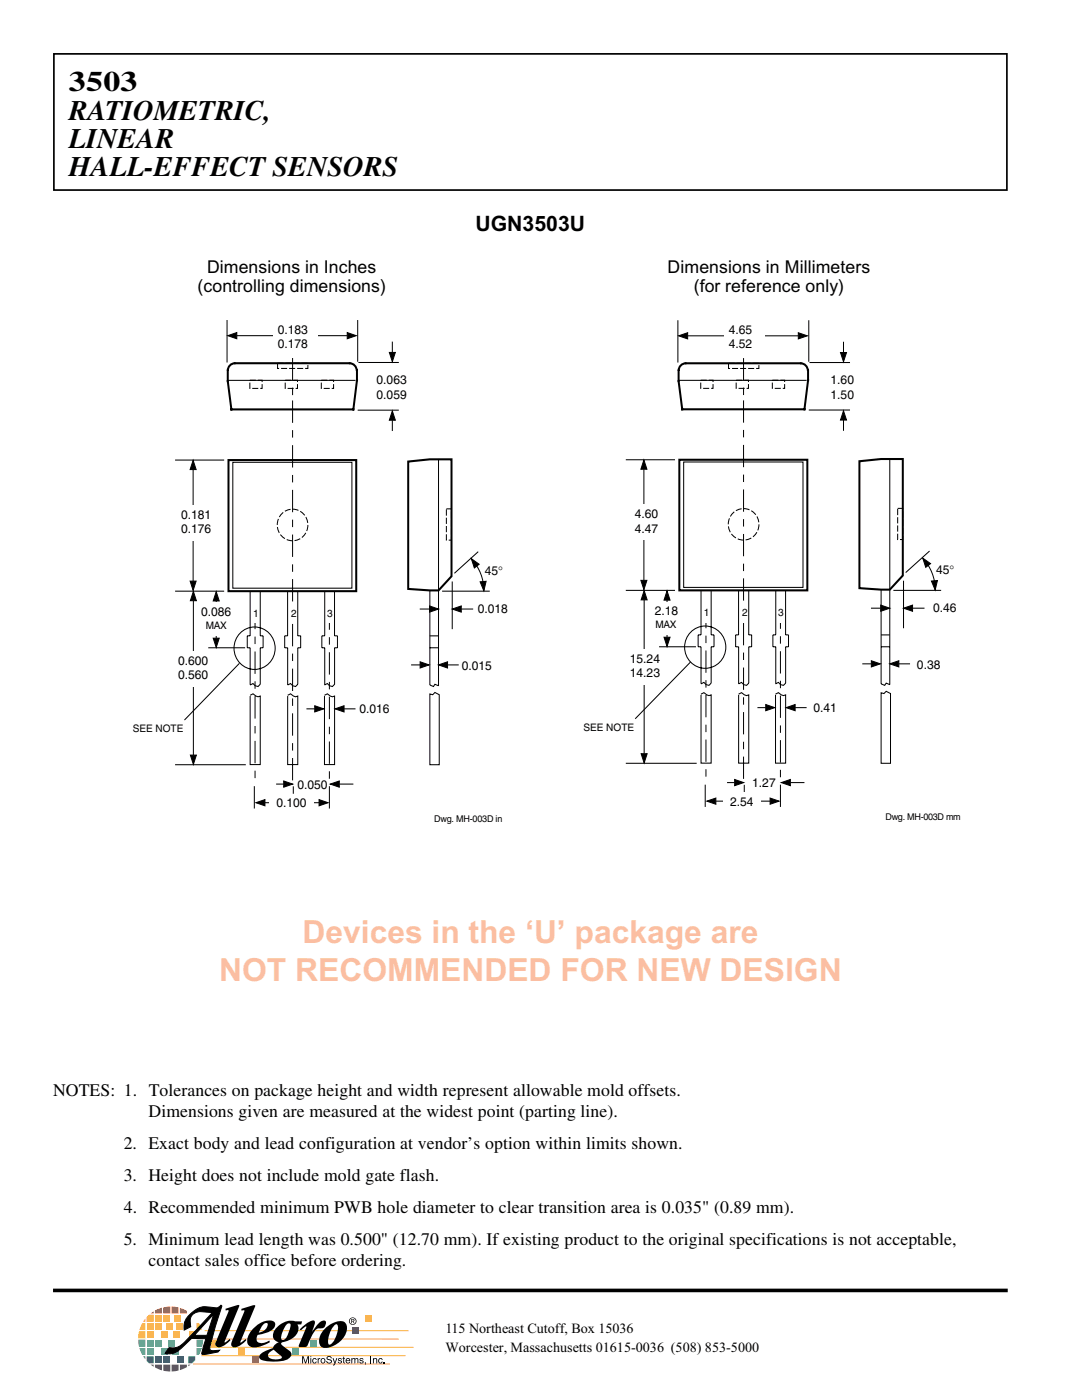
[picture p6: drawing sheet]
<svg xmlns="http://www.w3.org/2000/svg" width="216mm" height="279mm" viewBox="0 0 216 279" stroke-linecap="round" stroke-linejoin="round" font-family="sans-serif">
<path d="M10.8 10.8h190.1v27.1h-190.1z" fill="none" stroke="#000" stroke-width=".34"/>
<path d="M10.6 257.5h190.5" fill="none" stroke="#000" stroke-width=".72" stroke-linecap="butt"/>
<path d="M38.5 272.2h39.3M40.2 270.6h40.7M40.8 268.9h41.7" fill="none" stroke="#fab23e" stroke-width=".2"/>
<path d="M37.6 272.3h.4l-.4 .4z" fill="#633387"/>
<path d="M29 263.2v.6h-.4z" fill="#ed6a38"/>
<path d="M28.4 264h.6v1.4h-1.2z" fill="#fab23e"/>
<path d="M27.7 265.7h1.3v1.4h-1.4z" fill="#fff200"/>
<path d="M27.6 267.4h1.4v1.4h-1.3z" fill="#50b658"/>
<path d="M27.8 269h1.2v1.4h-.6z" fill="#00a4c8"/>
<path d="M28.6 270.7h.4v.6z" fill="#007ac1"/>
<path d="M30.1 262.1l.6-.4v.4z" fill="#e30055"/>
<path d="M29.3 262.9l.4-.5h1v1.4h-1.4z" fill="#ed6a38"/>
<path d="M29.3 264h1.4v1.4h-1.4z" fill="#fab23e"/>
<path d="M29.3 265.7h1.4v1.4h-1.4z" fill="#fff200"/>
<path d="M29.3 267.4h1.4v1.4h-1.4z" fill="#50b658"/>
<path d="M29.3 269h1.4v1.4h-1.4z" fill="#00a4c8"/>
<path d="M29.3 270.7h1.4v1.4h-1l-.4-.5z" fill="#007ac1"/>
<path d="M30 272.3h.7v.5z" fill="#633387"/>
<path d="M30.9 261.6l1.4-.6v1.1h-1.4z" fill="#e30055"/>
<path d="M30.9 262.4h1.4v1.4h-1.4z" fill="#ed6a38"/>
<path d="M30.9 264h1.4v1.4h-1.4z" fill="#fab23e"/>
<path d="M32.1 265.7h1.4v1.4h-1.4z" fill="#fff200"/>
<path d="M30.9 267.4h1.4v1.4h-1.4z" fill="#50b658"/>
<path d="M32.1 269h1.4v1.4h-1.4z" fill="#00a4c8"/>
<path d="M30.9 270.7h1.4v1.4h-1.4z" fill="#007ac1"/>
<path d="M30.9 272.3h1.4v1.2l-1.4-.6z" fill="#633387"/>
<path d="M32.6 260.9l1.4-.1v1.3h-1.4z" fill="#e30055"/>
<path d="M32.6 262.4h1.4v1.4h-1.4z" fill="#ed6a38"/>
<path d="M33 264h1.4v1.4h-1.4z" fill="#fab23e"/>
<path d="M34.6 265.7h1.4v1.4h-1.4z" fill="#fff200"/>
<path d="M33.5 267.4h1.4v1.4h-1.4z" fill="#50b658"/>
<path d="M34.3 269h1.4v1.4h-1.4z" fill="#00a4c8"/>
<path d="M32.6 270.7h1.4v1.4h-1.4z" fill="#007ac1"/>
<path d="M32.6 272.3h1.4v1.4l-1.4-.2z" fill="#633387"/>
<path d="M34.2 260.8l1.4 .2v1.1h-1.4z" fill="#e30055"/>
<path d="M34.8 262.4h1.4v1.4h-1.4z" fill="#ed6a38"/>
<path d="M37.7 265.7h1.4v1.4h-1.4z" fill="#fff200"/>
<path d="M35.3 270.7h1.4v1.4h-1.4z" fill="#007ac1"/>
<g fill="#633387">
<path d="M34.2 272.3h1.4v1.2l-1.4 .2z"/>
<path d="M35.9 272.3h1.4v.5l-1.4 .6z"/>
</g>
<path d="M35.1 264h1.4v1.4h-1.4z" fill="#fab23e"/>
<path d="M37.6 270.7h1.4a1.34 1.34 0 0 1-.7 1.4h-.7z" fill="#007ac1"/>
<path d="M39.2 264h.5l.6 1.4h-1.1z" fill="#fab23e"/>
<path d="M39.2 267.4h1.3l-.2 1.4h-1.1z" fill="#50b658"/>
<path d="M39.2 269h1.1l-.6 1.4h-.5z" fill="#00a4c8"/>
<path d="M35.9 261l1.4 .6v.5h-1.4z" fill="#e30055"/>
<path d="M42 267.4h1.4v1.4h-1.4z" fill="#fff200"/>
<path d="M50.3 270.7h1.4v1.4h-1.4z" fill="#e30055"/>
<path d="M58.3 269h1.4v1.4h-1.4z" fill="#50b658"/>
<path d="M61.9 267.3h1.4v1.4h-1.4z" fill="#00a4c8"/>
<path d="M72.8 262.4h1.4v1.4h-1.4z" fill="#ed6a38"/>
<path d="M47.5 269h1.4v1.4h-1.4z" fill="#fab23e"/>
<g fill="#000">
<path d="M45 261.2l2.4-.7h.3l.1 .1-3 7.3 .3-.1 .7-.6 .2 .3-1.2 1a1.16 1.16 0 0 1-1.8 0v-.5l2.6-6.2v-.3h-.6zM48.2 261.2l2.4-.7 .3 .1-2.9 7.3h.2l.8-.7 .2 .3-1.5 1.1a1.13 1.13 0 0 1-1.5 0v-.8l2.5-6v-.3l-.5 .1zM50.6 265.1a3.8 3.8 0 0 1 4-1.4 1.08 1.08 0 0 1-.4 1.8l-1.1 .5-1.7 .4 .2-.5a1.7 1.7 0 0 0 1.7-1.8 1.39 1.39 0 0 0-1.4 1.1 3.6 3.6 0 0 0-.7 2.4 1.71 1.71 0 0 0 2.4 0l.2-.1v.3a5.9 5.9 0 0 1-3.4 1.1 1.37 1.37 0 0 1-.9-2.1l.4-.8zM55.1 265l.8-.7 1-.5 .4-.1 .1 .5a4.5 4.5 0 0 0-1.3 3l.1 .2a.88 .88 0 0 0 1.1-.9l.7-2-.1-.3h-.5l-.1-.5 .8-.1 2.2 .1-.2 .6h-.7a2.11 2.11 0 0 1-1.1 2.8l-.9 .5-1.2 .4a.54 .54 0 0 0 .4 .7l1.5 1.3a1.55 1.55 0 0 1-1.7 1.6 8.6 8.6 0 0 1-4.5-.3l-.1-.2a1.34 1.34 0 0 1 1.2-1.5l1.5-.6 .1 .4-.3 .1a1.1 1.1 0 0 0-.8 1.3 2.25 2.25 0 0 0 2.7 .2 .97 .97 0 0 0-.7-.8l-.3-.3a.92 .92 0 0 1-.4-1.5l.8-.5a1.45 1.45 0 0 1-.8-2.5zM59.8 265.3a4.3 4.3 0 0 1 2.9-1.7l.1 .5-.6 1.7a4.8 4.8 0 0 1 2.4-2.3l.3 .1a1.07 1.07 0 0 1-.2 1.2 1.07 1.07 0 0 1-1.2 .3 3.5 3.5 0 0 0-1.6 2.2l-.2 .4a1.34 1.34 0 0 1-2.1 1l1.5-3.9-.2-.1-.9 .8zM60.3 270.7h.3l.4 1.2 .4-1.2h.3v1.4h-.2v-1.2l-.4 1.2h-.2l-.4-1.2v1.2h-.2zM62.5 271.1h.5l.2 .3-.3-.2a.35 .35 0 0 0-.4 .4 .35 .35 0 0 0 .4 .3l.3-.2-.1 .2a.44 .44 0 0 1-.7 0v-.6zM63.4 271h.2v.2l.3-.2v.2l-.3 .1v.8h-.2zM65.4 270.7h.6l.2 .4-.5-.3-.4 .2 .8 .4a.53 .53 0 0 1-.2 .7 .53 .53 0 0 1-.8-.3v-.2h.2a.37 .37 0 0 0 .4 .4 .37 .37 0 0 0 .3-.4l-.8-.3v-.5zM66.4 271h.2l.2 .9 .3-.9h.2l-.3 .8a.63 .63 0 0 1-.5 .7l-.1-.2h.3v-.2zM64.8 265.2l.9-.8 1.3-.6v.5a4.2 4.2 0 0 0-1.4 4 1.76 1.76 0 0 0 1.4-1.4l.4-1.2a.94 .94 0 0 0-.4-1.4v-.5a1.51 1.51 0 0 1 2.2 .9 4.4 4.4 0 0 1-4.8 4.2 1.68 1.68 0 0 1-.6-2.2zM67.5 271.2l.3-.2 .4 .2-.2 .1-.2-.1-.2 .1 .6 .4-.2 .4h-.5l-.1-.2v-.1l.4 .2 .3-.2-.6-.3z"/>
<path d="M68.5 270.8h.2v.2h.1v.2h-.1v.7l.1 .2-.3-.1v-.8h-.2zM70.1 271h.2v.2l.3-.2 .3 .2 .4-.2 .2 .4v.7h-.2v-.7l-.2-.2-.2 .1v.8h-.2v-.7l-.1-.2-.3 .1v.8h-.2zM71.8 271.2l.3-.2 .4 .2-.1 .1-.3-.1-.2 .1 .6 .4-.1 .4h-.5l-.2-.2v-.1l.4 .2 .3-.2-.6-.3zM72.8 271.9h.2v.4l-.2 .1 .1-.3zM73.9 270.7h.2v1.4h-.2zM74.4 271h.2v.2a.39 .39 0 0 1 .6 0l.1 .9h-.2v-.8l-.2-.1-.3 .1v.8h-.2zM75.7 271.1h.5l.1 .3-.2-.2a.35 .35 0 0 0-.5 .4 .35 .35 0 0 0 .5 .3l.2-.2v.2a.44 .44 0 0 1-.8 0v-.6zM76.6 271.9h.2v.2h-.2z"/>
<path d="M61.9 271v1.1h.2v-1.1zM61.9 270.7v.2h.2v-.2z"/>
<path d="M64 271.6a.52 .52 0 0 0 1 0 .52 .52 0 0 0-1 0zM64.3 271.2a.35 .35 0 0 1 .5 .4 .35 .35 0 0 1-.5 .3l-.2-.3z"/>
<path d="M69.2 271.1a.54 .54 0 0 0-.2 .7 .54 .54 0 0 0 .7 .2l.2-.2-.5 .2-.3-.4h.8v-.3l-.2-.2zM69.3 271.2h.3l.1 .3h-.6z"/>
</g>
<path d="M40.8 265.6h40.7M41 267.2h38.6" fill="none" stroke="#fab23e" stroke-width=".2"/>
<path d="M42.6 262.3l-1.3 4.2h-2.5zM37.6 262.6a3.2 3.2 0 0 0-.8 2.9l1.3-.7a2.15 2.15 0 0 1 1.5-3l2.8 .2-5.6 5.9-1.1 .8a3 3 0 0 1-2 .2l-.7 1.2a3.2 3.2 0 0 0 3.2-1.1l2-1.9 2.9 .1-.8 3 .5 .1 2.7-.5 .3-.3h-1.6l-.3-.3 1.1-4.5 1.3-4.1-.2-.1-.9 .5-1.3-.1a4.3 4.3 0 0 0-4.3 1.7z" fill-rule="evenodd" fill="#000"/>
<path d="M37.6 262.6a4.6 4.6 0 0 1 4.3-1.7l1.3 .1 .9-.5 .2 .1-1.3 4.1-1.1 4.5 .3 .3h1.6l-.3 .3-2.7 .5-.5-.1 .8-3-2.9-.1-2 1.9a3.2 3.2 0 0 1-3.2 1.1l.7-1.2a3 3 0 0 0 3.1-1l5.6-5.9-2.4-.2a1.96 1.96 0 0 0-2 2.6l.1 .4-1.3 .7a3.2 3.2 0 0 1 .8-2.9zM42.6 262.3l-1.3 4.2h-2.5z" fill="none" stroke="#000" stroke-width=".2"/>
<path d="M70.3 264.9h1.4v1.4h-1.4z" fill="#633387"/>
<path d="M69.6 263.7a.75 .75 0 0 0 1.5 0 .75 .75 0 0 0-1.5 0zM69.8 263.7a.61 .61 0 0 1 1.2 0 .61 .61 0 0 1-1.2 0zM70.1 263.2v.9h.1v-.4l.5 .4-.2-.4h.2v-.4zM70.2 263.3l.3 .1v.2h-.3z" fill-rule="evenodd" fill="#000"/>
<path d="M45.4 75.9l.8 6M45.4 73.8v2.5M46.7 72.5h23.3M47 72.5a1.46 1.46 0 0 0-1.6 1.5M69.6 72.5h.1a1.46 1.46 0 0 1 1.5 1.5M71.2 73.8v2.3M71.3 75.7l-.8 6.2M45.6 91.8h25.5v26.2h-25.5zM45.9 81.7h24.8M81.5 92.1l4.3-.4h4.3v23.3l-2.6 2.8-6-.3z" fill="none" stroke="#000" stroke-width=".41"/>
<g fill="none" stroke="#000" stroke-width=".2" stroke-dasharray="1.2 .4" stroke-linecap="butt">
<path d="M49.9 75.9h2.4v1.6h-2.4zM55.4 72.5h6v1h-6zM56.9 75.9h2.5v1.6h-2.5zM64.1 75.9h2.5v1.6h-2.5zM89.1 101.6h1v6.2h-1z"/>
<circle cx="58.3" cy="104.8" r="3.1"/>
</g>
<g fill="none" stroke="#000" stroke-width=".2">
<path d="M45.3 63.9v8.4M45.4 75.9h25.5M47.2 67h22.1M58.4 79.9v4.5M71.4 63.9v8.3M71.5 72.3h8.1M78.3 68.2v2.1M34.9 91.8h9.8M38.5 93.7v22.3M58.4 85.8v1.5M58.4 88.8v4.5M58.4 94.8v1.5"/>
<path d="M58.4 97.8v4.4M71.4 81.9h8.2M78.3 83.9v2.1M87.5 91.6v45.3l-.7-.3-.3 .4-.7-.3v-18.9M34.9 118h9.8M38.6 119.9v30.8M43.1 119.9v7.5M58.4 103.7v1.5M58.4 106.7v4.4M58.4 112.6v1.5M58.4 115.6v4.4M90.2 116v9.6"/>
<path d="M41.6 129.3h7.3M49.9 138.8l.6-.3 1 .6 .4-.2v13.7h-2v-13.7M50.9 121.1v4.5M50.9 127v1.5M50.9 130v4.5M50.9 136v1.5M50.9 138.9v4.5M57.4 138.8l.6-.3 1 .6 .4-.2v13.7h-2v-13.7M58.4 121.5v1.5M58.4 124.5v4.5M58.4 130.4v1.5M58.4 133.4v4.5"/>
<path d="M58.4 139.4v1.5M64.7 138.8l.6-.3 1 .6 .5-.2v13.7h-2.1v-13.7M65.7 121.2v4.5M65.7 127.2v1.5M65.7 130.2v4.4M65.7 136.1v1.5M65.7 139.1v4.4M82 132.7h1.8M83.8 121.5h1.9M85.8 129.3h1.7M85.8 138.5l.5 .1 .5-.4 .8 .4v14h-1.8zM89.3 132.7h2.2"/>
<path d="M92 121.5h2.4M34.9 152.6h14.1M50.9 144.9v1.5M50.9 147.9v4.4M50.9 153.8v1.5M55.1 156.5h1.5M58.4 142.4v4.4M58.4 148.3v1.5M58.4 151.3v4.4M61.1 141.5h1.7M65.7 145v1.5M65.7 148v4.4"/>
<path d="M65.7 153.9v1.5M65.7 156.9v4.5M67.7 156.5h2.8M68.7 141.5h2.2"/>
</g>
<g fill="#000" stroke="#000" stroke-width=".2">
<path d="M45.4 67l1.8-.6v1.2zM69.3 66.4l1.8 .6-1.8 .6zM77.7 70.3h1.2l-.6 1.9zM38.5 91.9l.6 1.8h-1.2zM78.3 82l.6 1.9h-1.2zM37.9 116h1.2l-.6 1.8zM38.6 118l.6 1.9h-1.2zM43.1 118.1l.6 1.8h-1.2zM42.5 127.4h1.2l-.6 1.8zM83.8 132.1l1.8 .6-1.8 .6zM87.5 132.7l1.8-.6v1.2zM85.7 120.9l1.8 .6-1.8 .7z"/>
<path d="M90.2 121.5l1.8-.6v1.3zM38 150.7h1.2l-.6 1.9zM56.6 155.9l1.8 .6-1.8 .6zM62.8 140.8l1.8 .7-1.8 .6zM65.9 156.5l1.8-.6v1.2zM66.9 141.5l1.8-.7v1.3z"/>
</g>
<g fill="#fff">
<path d="M49.2 120.7h3.8v3.7h-3.8z" fill-rule="evenodd"/>
<path d="M56.8 120.7h3.8v3.7h-3.8z" fill-rule="evenodd"/>
<path d="M64.1 120.7h3.8v3.7h-3.8z" fill-rule="evenodd"/>
</g>
<path d="M46.5 92.3h23.7v25.1h-23.7zM50.7 156.9v4.5M58.5 156.9v1.5M52.9 160.2h10.8" fill="none" stroke="#000" stroke-width=".2"/>
<path d="M51.1 160.2l1.8-.6v1.2zM63.7 159.6l1.8 .6-1.8 .6z" fill="#000" stroke="#000" stroke-width=".2"/>
<path d="M53.8 158.4h8.9v4.2h-8.9z" fill-rule="evenodd" fill="#fff"/>
<path d="M58.4 71.5v4.4M58.4 77.4v1.5M88.2 118h9.5M94.1 111.6a9.1 9.1 0 0 1 2.4 6.2M94.9 112.7l.2 .3M95.4 110.1l-4.7 4.3M96.4 116.1h.1" fill="none" stroke="#000" stroke-width=".2"/>
<path d="M94.1 111.5l1.5 1.1-.9 .8zM95.8 116.1l1.2-.1-.5 1.9z" fill="#000" stroke="#000" stroke-width=".2"/>
<g fill="#fff">
<path d="M54.6 63.9h8.9v7h-8.9z" fill-rule="evenodd"/>
<path d="M34.8 100.8h8.8v7.1h-8.8z" fill-rule="evenodd"/>
<path d="M34.2 130h8.8v7h-8.8z" fill-rule="evenodd"/>
<path d="M38.8 120.3h8.8v6.6h-8.8z" fill-rule="evenodd"/>
</g>
<g fill="none" stroke="#000" stroke-width=".2">
<path d="M135.3 63.9v8.5M135.4 75.9h25.6M137.2 67h22.1M148.4 79.9v4.4M161.4 63.9v8.3M161.5 72.4h8.1M168.3 68.2v2.2M124.9 91.8h9.8M128.5 93.6v22.2M148.4 85.8v1.5M148.4 88.8v4.4M148.4 94.7v1.5"/>
<path d="M148.4 97.7v4.4M161.4 81.8h8.2M168.3 83.8v2.2M177.5 91.5v45.1l-.7-.3-.3 .5-.7-.3v-18.8M49.9 118v8.9h-.6v2.4h.6v7.4M51.9 118v8.9h.6v2.4M57.4 118v8.9M59.4 118v8.9h.6M64.8 118v8.9M66.8 118l-.1 8.9h.6v2.4h-.5v7.3l-.5 .4-.5-.1-.5-.5-.6 .3M124.9 117.8h9.8M128.5 119.7v30.7"/>
<path d="M133.1 119.8v7.4M148.4 103.6v1.5M148.4 106.6v4.4M148.4 112.5v1.5M148.4 115.4v4.5M180.3 115.9v9.5M47.8 132.4l-11 11.3M48.2 126.1a4.2 4.2 0 0 1 6.4 1.6 4.2 4.2 0 0 1-3.1 5.8 4.2 4.2 0 0 1-4.5-2.4 4.2 4.2 0 0 1 1.2-5zM52.5 129.3h-.6v7.3l-.4 .4-.6-.1-.4-.5-.6 .3M57.4 126.9h-.6v2.4h.6M57.4 129.3v7.4M60 126.9v2.4h-.6v7.3l-.4 .4-.6-.1-.4-.5-.6 .3"/>
<path d="M64.2 126.9v2.4h.6v7.3M64.2 126.9h.6M85.8 126.9h1.7M131.5 129.1h7.4M139.9 138.5l.6-.3 1 .6 .4-.1v13.6h-2v-13.6M140.9 120.9v4.5M140.9 126.9v1.4M140.9 129.8v4.5M140.9 135.7v1.5M140.9 138.7v4.4M147.4 138.5l.6-.3 1 .6 .4-.1v13.6h-2v-13.6M148.4 121.4v1.5"/>
<path d="M148.4 124.3v4.5M148.4 130.2v1.5M148.4 133.2v4.5M148.4 139.2v1.4M154.7 138.5l.6-.3 1 .6 .5-.1v13.6h-2.1v-13.6M155.7 121.1v4.4M155.7 127v1.5M155.7 130v4.4M155.7 135.9v1.4M155.7 138.8v4.5M172.1 132.5h1.8M173.8 121.4h1.9"/>
<path d="M175.8 129.1h1.7M175.8 138.3l.6 .1 .4-.4 .9 .4v13.9h-1.9zM179.4 132.5h2.2M182.1 121.4h2.4M124.9 152.3h14.1M140.9 144.6v1.5M140.9 147.6v4.4M140.9 153.5v1.5M145.1 156.2h1.5M148.4 142.1v4.5M148.4 148v1.5M148.4 151v4.4"/>
<path d="M151.1 141.2h1.7M155.7 144.8v1.5M155.7 147.7v4.5M155.7 153.6v1.5M155.7 156.6v4.4M157.7 156.2h2.8M158.7 141.2h2.3"/>
</g>
<path d="M135.4 75.9l.8 6M135.4 73.8v2.5M136.7 72.5h23.3M137 72.5h-.1a1.46 1.46 0 0 0-1.5 1.5M159.6 72.5h.1a1.46 1.46 0 0 1 1.5 1.5M161.2 73.8v2.3M161.3 75.7l-.8 6.2M135.6 91.8h25.5v26h-25.5zM135.9 81.7h24.8M171.5 92.1l4.3-.5h4.3v23.3l-2.6 2.8-6-.3z" fill="none" stroke="#000" stroke-width=".41"/>
<g fill="none" stroke="#000" stroke-width=".2" stroke-dasharray="1.2 .4" stroke-linecap="butt">
<path d="M139.8 75.9h2.5v1.6h-2.5zM145.4 72.5h6v1h-6zM146.9 75.9h2.4v1.6h-2.4zM154.1 75.9h2.5v1.6h-2.5zM179.1 101.5h1v6.2h-1z"/>
<circle cx="148.3" cy="104.7" r="3.1"/>
</g>
<g fill="#000" stroke="#000" stroke-width=".2">
<path d="M135.4 67l1.8-.6v1.2zM159.3 66.4l1.8 .6-1.8 .6zM167.7 70.4h1.2l-.6 1.8zM128.5 91.8l.6 1.8h-1.2zM168.3 82l.6 1.8h-1.2zM127.9 115.8h1.2l-.6 1.9zM128.5 117.9l.6 1.8h-1.2zM133.1 117.9l.6 1.9h-1.2zM132.5 127.2h1.2l-.6 1.8zM173.9 131.9l1.8 .6-1.8 .6zM177.5 132.5l1.9-.6v1.2zM175.7 120.8l1.8 .6-1.8 .6z"/>
<path d="M180.3 121.4l1.8-.6v1.2zM127.9 150.4h1.2l-.6 1.9zM146.6 155.6l1.8 .6-1.8 .6zM152.8 140.6l1.8 .6-1.8 .6zM155.9 156.2l1.8-.6v1.2zM156.9 141.2l1.8-.6v1.2z"/>
</g>
<g fill="#fff">
<path d="M139.2 120.5h3.8v3.7h-3.8z" fill-rule="evenodd"/>
<path d="M146.8 120.5h3.8v3.7h-3.8z" fill-rule="evenodd"/>
<path d="M154 120.5h3.9v3.7h-3.9z" fill-rule="evenodd"/>
</g>
<path d="M136.4 92.2h23.8v25h-23.8zM140.7 156.6v4.4M142.8 159.9h10.9M148.5 156.6v1.5" fill="none" stroke="#000" stroke-width=".2"/>
<path d="M141 159.9l1.8-.6v1.2zM153.7 159.3l1.8 .6-1.8 .6z" fill="#000" stroke="#000" stroke-width=".2"/>
<path d="M144.4 158.1h7.4v4.1h-7.4z" fill-rule="evenodd" fill="#fff"/>
<path d="M148.4 71.5v4.4M148.4 77.4v1.4M178.3 117.8h9.5M184.2 111.5a9 9 0 0 1 2.4 6.2M185 112.5l.2 .3M185.5 110l-4.8 4.3M186.5 115.9v.1" fill="none" stroke="#000" stroke-width=".2"/>
<path d="M184.1 111.4l1.6 1.1-1 .7zM185.9 116l1.2-.1-.5 1.9z" fill="#000" stroke="#000" stroke-width=".2"/>
<g fill="#fff">
<path d="M144.6 63.9h8v7h-8z" fill-rule="evenodd"/>
<path d="M125.2 100.7h8v7h-8z" fill-rule="evenodd"/>
<path d="M124.4 129.5h8.8v7h-8.8z" fill-rule="evenodd"/>
<path d="M129.4 120.1h7.4v6.6h-7.4z" fill-rule="evenodd"/>
</g>
<g fill="none" stroke="#000" stroke-width=".2">
<path d="M139.9 117.9v8.8h-.6v2.4h.6v7.3M141.9 117.9v8.8h.6v2.4M147.4 117.8v8.9h-.6v2.4h.6M149.4 117.8v8.9h.6M154.8 117.8v8.9M156.8 117.9v8.8h.5v2.4h-.5M137.7 132.2l-11 11.2M138.1 125.9a4.1 4.1 0 0 1 5.8 .6 4.1 4.1 0 0 1-.5 5.8 4.1 4.1 0 0 1-5.8-.4 4.3 4.3 0 0 1 .5-6zM142.5 129.1h-.6v7.2l-.4 .5-.6-.2-.4-.4-.6 .3M147.4 129.1v7.3M150 126.7v2.4h-.6v7.2l-.4 .5-.6-.2-.4-.4-.6 .3M154.2 126.7v2.4h.6v7.3"/>
<path d="M154.2 126.7h.6M156.8 129.1v7.2l-.5 .5-.5-.2-.5-.4-.6 .3M175.8 126.7h1.7"/>
</g>
<g font-size="6.3" fill="#fbbea2">
<text x="60.4" y="188.2">Devices in the ‘U’ package are</text>
<text x="43.7" y="195.8">NOT RECOMMENDED FOR NEW DESIGN</text>
</g>
<g font-size="5.6">
<text x="13.8" y="18.2">3503</text>
<text x="13.8" y="23.9">RATIOMETRIC,</text>
<text x="13.8" y="29.5">LINEAR</text>
<text x="13.8" y="35.1">HALL-EFFECT SENSORS</text>
</g>
<text font-size="4.2" x="94.9" y="46.1">UGN3503U</text>
<g font-size="3.5">
<text x="39.4" y="58.3">(controlling dimensions)</text>
<text x="41.3" y="54.4">Dimensions in Inches</text>
<text x="133.2" y="54.4">Dimensions in Millimeters</text>
<text x="138.4" y="58.3">(for reference only)</text>
<text x="10.6" y="218.7">NOTES: 1. Tolerances on package height and width represent allowable mold offsets.</text>
<text x="29.6" y="223">Dimensions given are measured at the widest point (parting line).</text>
<text x="24.7" y="229.3">2. Exact body and lead configuration at vendor’s option within limits shown.</text>
<text x="24.7" y="235.7">3. Height does not include mold gate flash.</text>
<text x="24.7" y="242">4. Recommended minimum PWB hole diameter to clear transition area is 0.035&quot; (0.89 mm).</text>
<text x="24.7" y="248.4">5. Minimum lead length was 0.500&quot; (12.70 mm). If existing product to the original specifications is not acceptable,</text>
<text x="29.6" y="252.6">contact sales office before ordering.</text>
</g>
<g font-size="2.8">
<text x="88.9" y="266.1">115 Northeast Cutoff, Box 15036</text>
<text x="88.9" y="269.8">Worcester, Massachusetts 01615-0036 (508) 853-5000</text>
</g>
<g font-size="2.5">
<text x="55.4" y="66.6">0.183</text>
<text x="55.4" y="69.5">0.178</text>
<text x="145.4" y="66.6">4.65</text>
<text x="145.4" y="69.5">4.52</text>
<text x="75.1" y="76.7">0.063</text>
<text x="165.7" y="76.7">1.60</text>
<text x="75.1" y="79.6">0.059</text>
<text x="165.7" y="79.6">1.50</text>
<text x="36.1" y="103.5">0.181</text>
<text x="36.1" y="106.4">0.176</text>
<text x="126.7" y="103.4">4.60</text>
<text x="126.7" y="106.3">4.47</text>
<text x="96.7" y="114.7">45°</text>
<text x="186.8" y="114.5">45°</text>
<text x="40.1" y="122.9">0.086</text>
<text x="95.4" y="122.3">0.018</text>
<text x="130.7" y="122.8">2.18</text>
<text x="186.2" y="122.1">0.46</text>
<text x="35.5" y="132.6">0.600</text>
<text x="35.5" y="135.5">0.560</text>
<text x="92.2" y="133.7">0.015</text>
<text x="125.7" y="132.2">15.24</text>
<text x="125.7" y="135.1">14.23</text>
<text x="183" y="133.5">0.38</text>
<text x="71.7" y="142.3">0.016</text>
<text x="162.3" y="142.1">0.41</text>
<text x="55.1" y="161.1">0.100</text>
<text x="59.3" y="157.4">0.050</text>
<text x="145.7" y="160.8">2.54</text>
<text x="150.1" y="157.1">1.27</text>
</g>
<g font-size="2.1">
<text x="41" y="125.6">MAX</text>
<text x="50.5" y="123.1">1</text>
<text x="58.1" y="123.1">2</text>
<text x="65.3" y="123.1">3</text>
<text x="130.8" y="125.4">MAX</text>
<text x="140.5" y="123">1</text>
<text x="148.1" y="123">2</text>
<text x="155.3" y="123">3</text>
<text x="26.5" y="146.1">SEE NOTE</text>
<text x="116.4" y="145.8">SEE NOTE</text>
</g>
<g font-size="1.9">
<text x="86.7" y="164">Dwg. MH-003D in</text>
<text x="176.7" y="163.7">Dwg. MH-003D mm</text>
</g>
</svg>
